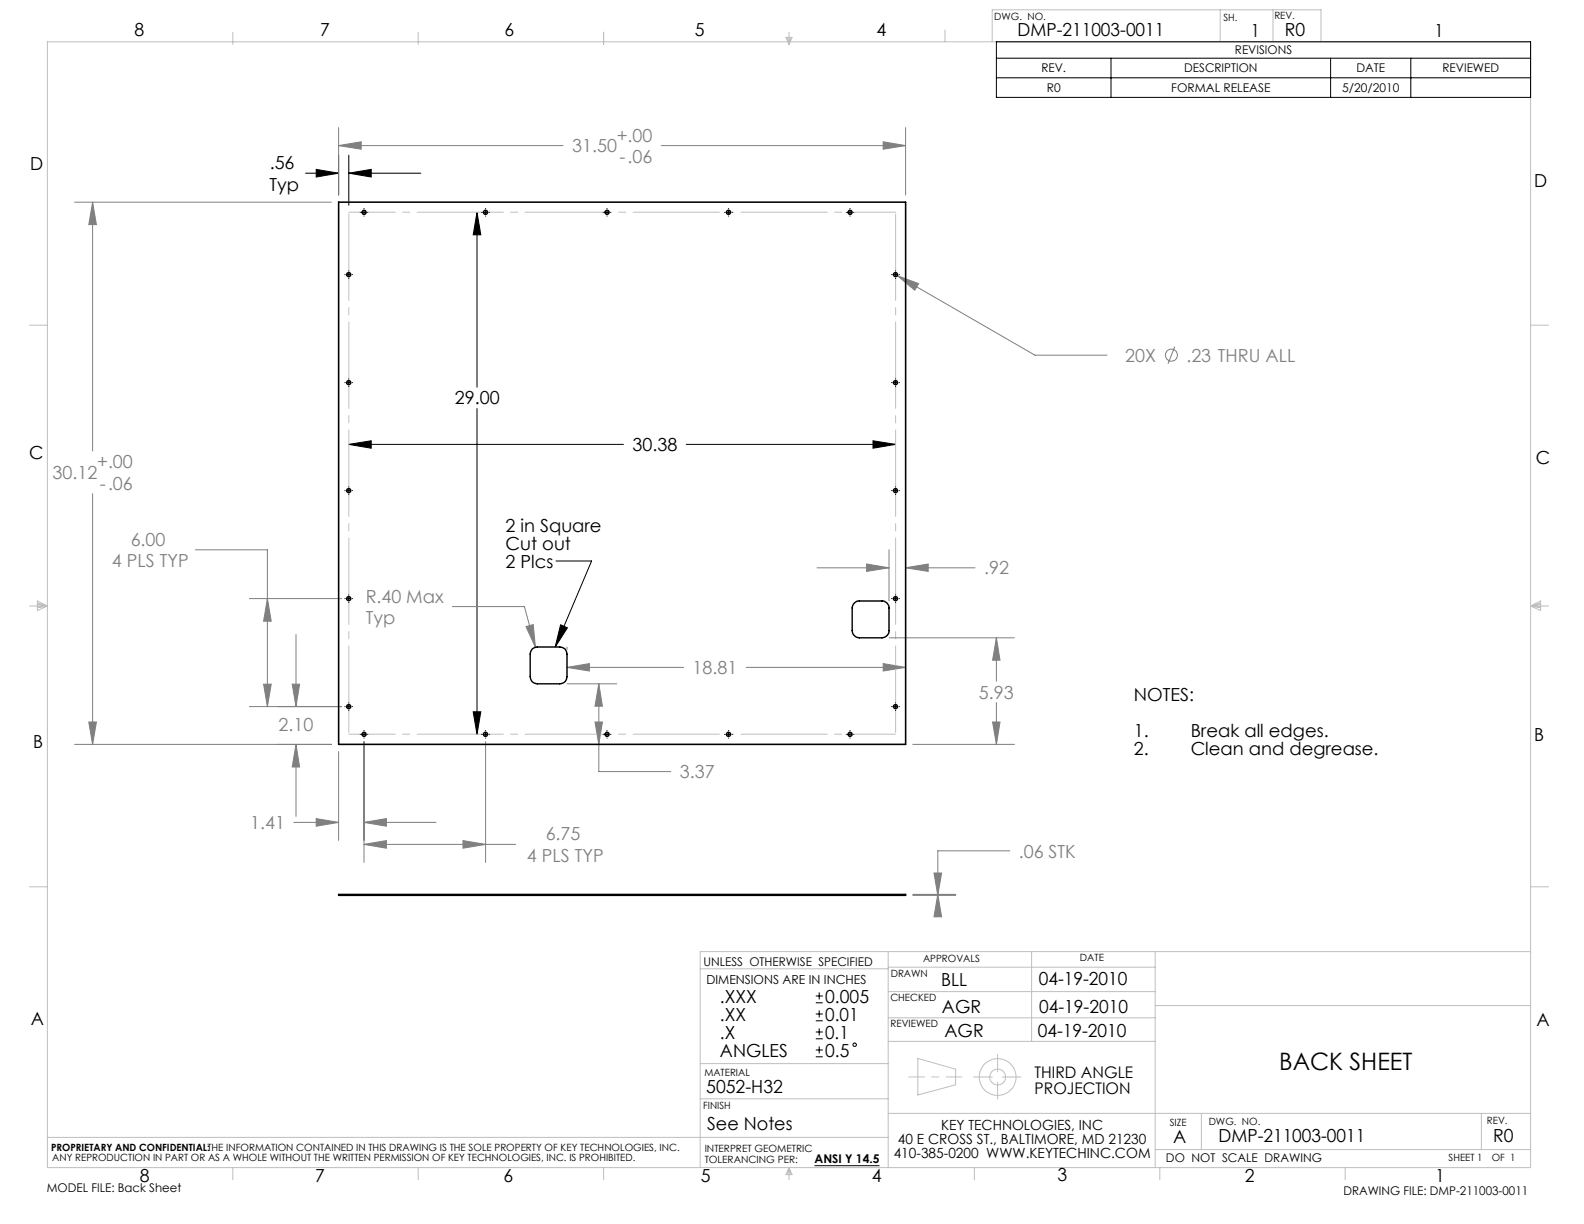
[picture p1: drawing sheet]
<svg xmlns="http://www.w3.org/2000/svg" width="279mm" height="216mm" viewBox="0 0 279 216" stroke-linecap="round" stroke-linejoin="round" font-family="sans-serif">
<g fill="none" stroke="#c0c0c0" stroke-width=".18">
<path d="M8.4 7.4h261.6v198.6h-261.6zM41.1 5.7v2.1M73.8 5.7v2.1M106.5 5.7v2.1M138.6 6.6h1.1l-.5 1.2zM138.9 6.6l.3 1.2M139.2 5.7v2.1M139.5 6.6l-.3 1.2M166.7 5.3v2.1M175 7.4v-5.7h58v5.7M215.2 1.7v5.7M224.5 1.7v5.7"/>
<path d="M5.2 57.4h3.2M270 57.4h3.2M5.2 106.9h3.2M6.6 106l1.8 .9-1.8 .8zM6.6 106.4l1.8 .5M6.6 106.6l1.8 .3M8.4 106.9l-1.8 .2M270 106.9h3.2M270 106.9l1.7 .2M270 106.9l1.7-.9v1.7zM271.7 106.6l-1.7 .3M271.7 106.4l-1.7 .5"/>
<path d="M5.2 156.4h3.2M270 156.4h3.2M123.5 170.9h33.2M156.7 167.9v38.1M156.7 179.5h47.1M156.7 174.9h47.1M156.7 170.6h47.1M182 167.9v15.8M203.8 167.9v38.1M203.8 177.4h66.2M270 167.9h-146.5v38.1M123.5 193.8h33.2"/>
<path d="M123.5 187.6h33.2M156.7 196.4h113.3M156.7 183.7h47.1M161.9 186.7l6.7 1.9v2.7l-6.7 1.8zM171.7 190h3.3M176 186v3.1M176 190.9v3M176.8 190h3.3M211.9 196.4v6.4M261.3 196.4v6.4M8.4 200.6h148.3M41.1 206v2.1"/>
<path d="M73.8 206v2.1M106.5 206v2.1M139.2 206v2.1M139.2 206l.5 1.2h-1.1zM139.2 206l-.3 1.2M139.2 206l.3 1.2M171.9 206v2.1M203.8 202.8h66.2M204.6 206v2.1M237.3 206v2.1"/>
<circle cx="176" cy="190" r="1.4"/>
<circle cx="176" cy="190" r="3.2"/>
</g>
<path d="M169.7 190h-9.4" fill="none" stroke="#c0c0c0" stroke-width=".18" stroke-dasharray="15.2 1.3 1.3 1.3" stroke-dashoffset="12.5"/>
<g fill="none" stroke="#808080" stroke-width=".18">
<path d="M13.2 35.7h45.3M16.3 35.7l.7 3.9h-1.3zM16.3 35.7v43.9M59.7 25.7l4-.7v1.3zM59.7 22.5v11.9M59.7 25.7h39.6M116.6 25.7h43.1M155.8 25l3.9 .7-3.9 .6zM159.7 22.5v11.9M158.3 48.6l3.7 1.4-.6 1.2zM158.3 48.6l24.3 14.1h12.7M207.2 61.1l-1.2 3.1"/>
<path d="M16.3 87.1v44.2M34.5 97h12.7v27.6M152.9 99.5l3.9 .7-3.9 .6zM156.8 97v9M44 105.6h16.3M47.2 105.6l.6 4h-1.3zM52.2 111.9v12.7M79.8 107h12.7l1.9 7.2M92.8 110.5l1.3-.3 .3 4zM100 117.7l4-.6v1.3zM100 114.1v.4M100 117.7h20.6"/>
<path d="M131.6 117.7h28.1M144.1 100.2h12.7M155.8 117.1l3.9 .6-3.9 .7zM156.8 112.5h22.1M159.7 100.2l4-.7v1.3zM159.7 100.2h12.3M175.8 112.5l.6 4h-1.3zM175.8 112.5v7.7M13.2 131.3h45.3M15.7 127.4h1.3l-.7 3.9zM44 124.6h16.3M46.5 120.7h1.3l-.6 3.9z"/>
<path d="M51.5 120.7h1.3l-.6 3.9zM52.2 131.3l.6 4h-1.3zM52.2 131.3v12.7M59.7 132.6v15.6M64.2 130.8v21.3M85.7 130.8v21.3M100 120.6h8.8M105 127.4h1.3l-.7 3.9zM105.6 120.6l.7 4h-1.3zM105.6 120.6v15.5h12.7M161 131.3h17.9M175.1 127.4h1.3l-.6 3.9z"/>
<path d="M175.8 123.9v7.4M51.8 145.1h7.9M55.8 144.4l3.9 .7-3.9 .6zM64.2 145.1l4-.7v1.3zM64.2 148.9l4-.6v1.3zM64.2 145.1h12.7M64.2 148.9h26.7M81.7 148.3l4 .6-4 .7zM161 157.9h7.6M161 157.8h7.6M164.7 154h1.4l-.7 3.9zM165.4 157.8l.7 3.9h-1.4z"/>
<path d="M178.1 150.1h-12.7v7.8"/>
<circle cx="206.6" cy="62.7" r="1.06"/>
</g>
<g fill="none" stroke="#000" stroke-width=".18">
<path d="M175.8 7.4h94.2v9.8h-94.2zM175.8 10.3h94.2M175.8 13.7h94.2M196 10.3v6.9M234.7 10.3v6.9M248.8 10.3v6.9M53.9 30.6h5.8M55.8 29.9l3.9 .7-3.9 .6zM59.7 27.4v7M61.5 30.6l4-.7v1.3zM61.5 27.4v8.8M61.5 30.6h12.7"/>
<path d="M63.5 37.5h.1M63.9 37.5h.6M64.2 36.8h.1M64.2 37.1v.7M64.2 38.1h.1M64.8 37.5h.1M84.1 37.5l.7 3.9h-1.3zM84.1 37.5v30.8M84.9 37.5h.1M85.3 37.5h.7M85.7 36.8h.1M85.7 37.1v.7"/>
<path d="M85.7 38.1h.1M86.3 37.5h.1M106.4 37.5h.1M106.8 37.5h.6M107.1 36.8h.1M107.1 37.1v.7M107.1 38.1h.1M107.7 37.5h.1M127.8 37.5h.1M128.2 37.5h.6M128.5 36.8h.1M128.5 37.1v.7"/>
<path d="M128.5 38.1h.1M129.2 37.5h.1M149.3 37.5h.1M149.6 37.5h.6M149.9 36.8h.1M149.9 37.1v.7M149.9 38.1h.1M150.6 37.5h.1M60.8 48.4h.1M61.2 48.4h.6M61.5 47.8h.1M61.5 48.1v.7"/>
<path d="M61.5 49.1h.1M62.2 48.4h.1M157.3 48.4h.1M157.7 48.4h.6M158 47.8h.1M158 48.1v.7M158 49.1h.1M158.6 48.4h.1M60.8 67.5h.1M61.2 67.5h.6M61.5 78.4l4-.6v1.3zM61.5 78.4h48.5"/>
<path d="M61.5 66.8v.1M61.5 67.2v.6M61.5 68.1v.1M62.2 67.5h.1M84.1 72.1v57.4M121 78.4h37M154 77.8l4 .6-4 .7zM157.3 67.5h.1M157.7 67.5h.6M158 66.8v.1M158 67.2v.6M158 68.1v.1"/>
<path d="M158.6 67.5h.1M60.8 86.5h.1M61.2 86.5h.6M61.5 85.9h.1M61.5 86.2v.7M61.5 87.2h.1M62.2 86.5h.1M98.1 99h6.3l-6.5 15.1M157.3 86.5h.1M157.7 86.5h.6M158 85.9h.1M158 86.2v.7"/>
<path d="M158 87.2h.1M158.6 86.5h.1M60.8 105.6h.1M61.2 105.6h.6M61.5 104.9v.1M61.5 105.3v.6M61.5 106.2v.1M62.2 105.6h.1M98.9 110.2l1.2 .5-2.2 3.4zM157.3 105.6h.1M157.7 105.6h.6M158 104.9v.1"/>
<path d="M158 105.3v.6M158 106.2v.1M158.6 105.6h.1M60.8 124.6h.1M61.2 124.6h.6M61.5 124h.1M61.5 124.3v.7M61.5 125.3h.1M62.2 124.6h.1M63.5 129.5h.1M63.9 129.5h.6M64.2 128.8v.1"/>
<path d="M64.2 129.2v.7M64.2 130.2h.1M64.8 129.5h.1M83.5 125.6h1.3l-.7 3.9zM84.9 129.5h.1M85.3 129.5h.7M85.7 128.8v.1M85.7 129.2v.7M85.7 130.2h.1M86.3 129.5h.1M106.4 129.5h.1M106.8 129.5h.6"/>
<path d="M107.1 128.8v.1M107.1 129.2v.7M107.1 130.2h.1M107.7 129.5h.1M127.8 129.5h.1M128.2 129.5h.6M128.5 128.8v.1M128.5 129.2v.7M128.5 130.2h.1M129.2 129.5h.1M149.3 129.5h.1M149.6 129.5h.6"/>
<path d="M149.9 128.8v.1M149.9 129.2v.7M149.9 130.2h.1M150.6 129.5h.1M157.3 124.6h.1M157.7 124.6h.6M158 124h.1M158 124.3v.7M158 125.3h.1M158.6 124.6h.1"/>
</g>
<path d="M61.5 37.4h96.5M61.5 129.5h96.5" fill="none" stroke="#c0c0c0" stroke-width=".18" stroke-dasharray="15.2 1.3 1.3 1.3" stroke-dashoffset="7"/>
<path d="M61.5 37.4v92.1M158 37.4v92.1" fill="none" stroke="#c0c0c0" stroke-width=".18" stroke-dasharray="15.2 1.3 1.3 1.3" stroke-dashoffset="-.3"/>
<path d="M59.7 35.7h100v95.6h-100z" fill="none" stroke="#808080" stroke-width=".25"/>
<path d="M61.5 78.4l4-.6v1.3zM154 77.8l4 .6-4 .7zM84.1 37.5l.7 3.9h-1.3zM83.5 125.6h1.3l-.7 3.9zM61.5 30.6l4-.7v1.3zM55.8 29.9l3.9 .7-3.9 .6z" fill="#000"/>
<path d="M59.7 25.7l4-.7v1.3zM155.8 25l3.9 .7-3.9 .6zM16.3 35.7l.7 3.9h-1.3zM15.7 127.4h1.3l-.7 3.9zM175.8 112.5l.6 4h-1.3zM175.1 127.4h1.3l-.6 3.9zM152.9 99.5l3.9 .7-3.9 .6zM159.7 100.2l4-.7v1.3zM105.6 120.6l.7 4h-1.3zM105 127.4h1.3l-.7 3.9zM100 117.7l4-.6v1.3zM155.8 117.1l3.9 .6-3.9 .7zM92.8 110.5l1.6 3.7-.3-4zM158.3 48.6l3.1 2.6 .6-1.2zM51.5 120.7h1.3l-.6 3.9zM52.2 131.3l.6 4h-1.3zM46.5 120.7h1.3l-.6 3.9zM47.2 105.6l.6 4h-1.3zM55.8 144.4l3.9 .7-3.9 .6zM64.2 145.1l4-.7v1.3zM64.2 148.9l4-.6v1.3zM81.7 148.3l4 .6-4 .7zM164.7 154h1.4l-.7 3.9zM165.4 157.8l.7 3.9h-1.4z" fill="#808080"/>
<path d="M98.9 110.2l1.2 .5-2.2 3.4z" fill="#000"/>
<g fill="none" stroke="#000" stroke-width=".25">
<path d="M59.7 35.7h100v95.6h-100zM93.9 114.5l.9-.4h3.9a1.21 1.21 0 0 1 1.3 1.3v3.9a1.21 1.21 0 0 1-1.3 1.3h-3.9a1.21 1.21 0 0 1-1.3-1.3v-3.9zM150.7 106.4l.6-.4h4.3a1.21 1.21 0 0 1 1.2 1.2v4a1.26 1.26 0 0 1-1.2 1.3h-4a1.33 1.33 0 0 1-1.3-1.3v-4zM59.7 157.8h100v.1h-100z"/>
<circle cx="64.2" cy="37.5" r=".36"/>
<circle cx="85.6" cy="37.5" r=".37"/>
<circle cx="107.1" cy="37.5" r=".36"/>
<circle cx="128.5" cy="37.5" r=".37"/>
<circle cx="149.9" cy="37.5" r=".36"/>
<circle cx="61.5" cy="48.4" r=".37"/>
<circle cx="158" cy="48.4" r=".37"/>
<circle cx="61.5" cy="67.5" r=".37"/>
<circle cx="158" cy="67.5" r=".37"/>
<circle cx="61.5" cy="86.5" r=".37"/>
<circle cx="158" cy="86.5" r=".37"/>
<circle cx="61.5" cy="105.6" r=".37"/>
<circle cx="158" cy="105.6" r=".37"/>
<circle cx="61.5" cy="124.6" r=".37"/>
<circle cx="64.2" cy="129.5" r=".36"/>
<circle cx="85.6" cy="129.5" r=".37"/>
<circle cx="107.1" cy="129.5" r=".36"/>
<circle cx="128.5" cy="129.5" r=".37"/>
<circle cx="149.9" cy="129.5" r=".36"/>
<circle cx="158" cy="124.6" r=".37"/>
</g>
<g fill="none" stroke="#000" stroke-width=".18">
<path d="M143.9 176.9h1.2M143.9 175.7h1.2M143.9 178.9h1.2M144.5 175v1.3M144.5 178.2v1.3M143.9 180.1h1.2M143.9 183.2h1.2M143.9 182h1.2M143.9 186.4h1.2M143.9 185.2h1.2M144.5 181.4v1.2M144.5 184.6v1.2"/>
<path d="M143.7 205.6h11.4"/>
<circle cx="150.8" cy="184.3" r=".31"/>
</g>
<text font-size="4.2" x="225.6" y="188.7">BACK SHEET</text>
<g font-size="3.2">
<text x="23.7" y="6.3">8</text>
<text x="56.5" y="6.4">7</text>
<text x="89" y="6.4">6</text>
<text x="122.6" y="6.4">5</text>
<text x="154.6" y="6.3">4</text>
<text x="179.5" y="6.4">DMP-211003-0011</text>
<text x="220.6" y="6.5">1</text>
<text x="226.6" y="6.4">R0</text>
<text x="253" y="6.6">1</text>
<text x="47.6" y="29.8">.56</text>
<text x="5.3" y="30">D</text>
<text x="47.6" y="33.6">Typ</text>
<text x="270.6" y="32.9">D</text>
<text x="80.2" y="71.3">29.00</text>
<text x="5.2" y="81">C</text>
<text x="111.6" y="79.6">30.38</text>
<text x="270.9" y="81.9">C</text>
<text x="89.2" y="93.8">2 in Square</text>
<text x="89.2" y="97">Cut out</text>
<text x="89.2" y="100.1">2 Plcs</text>
<text x="200" y="123.7">NOTES:</text>
<text x="5.8" y="132">B</text>
<text x="200" y="130.1">1.</text>
<text x="210" y="130.1">Break all edges.</text>
<text x="270.6" y="130.7">B</text>
<text x="200" y="133.2">2.</text>
<text x="210" y="133.2">Clean and degrease.</text>
<text x="166" y="173.9">BLL</text>
<text x="183.2" y="173.8">04-19-2010</text>
<text x="127" y="176.9">.XXX</text>
<text x="145.6" y="176.9">0.005</text>
<text x="166.2" y="178.8">AGR</text>
<text x="183.3" y="178.6">04-19-2010</text>
<text x="5.4" y="180.9">A</text>
<text x="127" y="180.1">.XX</text>
<text x="127" y="183.2">.X</text>
<text x="145.6" y="180">0.01</text>
<text x="145.6" y="183.2">0.1</text>
<text x="166.6" y="182.9">AGR</text>
<text x="183" y="183">04-19-2010</text>
<text x="271" y="181">A</text>
<text x="127" y="186.4">ANGLES</text>
<text x="145.6" y="186.4">0.5</text>
<text x="124.6" y="192.8">5052-H32</text>
<text x="124.7" y="199.4">See Notes</text>
<text x="207" y="201.6">A</text>
<text x="214.9" y="201.5">DMP-211003-0011</text>
<text x="263.4" y="201.4">R0</text>
<text x="24.7" y="208.4">8</text>
<text x="55.6" y="208.5">7</text>
<text x="88.8" y="208.4">6</text>
<text x="123.6" y="208.4">5</text>
<text x="153.8" y="208.4">4</text>
<text x="186.6" y="208.3">3</text>
<text x="219.6" y="208.4">2</text>
<text x="253.2" y="208.5">1</text>
</g>
<g font-size="3.2" fill="#808080">
<text x="100.9" y="26.8">31.50</text>
<text x="108.8" y="25">+.00</text>
<text x="109.2" y="28.7">-.06</text>
<text x="198.5" y="63.8">20X</text>
<text x="209.3" y="63.8">.23 THRU ALL</text>
<text x="17.2" y="82.6">+.00</text>
<text x="9.3" y="84.5">30.12</text>
<text x="17.6" y="86.4">-.06</text>
<text x="19.7" y="100">4 PLS TYP</text>
<text x="23" y="96.3">6.00</text>
<text x="173.6" y="101.3">.92</text>
<text x="64.5" y="106.3">R.40 Max</text>
<text x="64.5" y="110.1">Typ</text>
<text x="122.2" y="118.9">18.81</text>
<text x="172.7" y="123.2">5.93</text>
<text x="49.1" y="128.9">2.10</text>
<text x="119.9" y="137.3">3.37</text>
<text x="44.1" y="146.2">1.41</text>
<text x="96.3" y="148.2">6.75</text>
<text x="92.9" y="152">4 PLS TYP</text>
<text x="179.7" y="151.3">.06 STK</text>
</g>
<g font-size="2.8">
<text x="182.5" y="190.1">THIRD ANGLE</text>
<text x="182.5" y="192.9">PROJECTION</text>
</g>
<g font-size="2.5">
<text x="158.4" y="201.9">40 E CROSS ST., BALTIMORE, MD 21230</text>
<text x="166" y="199.4">KEY TECHNOLOGIES, INC</text>
<text x="157.6" y="204.3">410-385-0200 WWW.KEYTECHINC.COM</text>
</g>
<text font-size="2.2" x="124.6" y="173.7">DIMENSIONS ARE IN INCHES</text>
<g font-size="2.1">
<text x="217.8" y="9.6">REVISIONS</text>
<text x="183.7" y="12.8">REV.</text>
<text x="184.7" y="16.2">R0</text>
<text x="206.6" y="16.2">FORMAL RELEASE</text>
<text x="208.9" y="12.8">DESCRIPTION</text>
<text x="236.8" y="16.2">5/20/2010</text>
<text x="239.3" y="12.8">DATE</text>
<text x="254.4" y="12.8">REVIEWED</text>
<text x="124.1" y="170.3">UNLESS OTHERWISE SPECIFIED</text>
<text x="143.7" y="205.2">ANSI Y 14.5</text>
<text x="205.7" y="205">DO NOT SCALE DRAWING</text>
<text x="8.2" y="210.3">MODEL FILE: Back Sheet</text>
<text x="237" y="210.7">DRAWING FILE: DMP-211003-0011</text>
</g>
<g font-size="1.8">
<text x="175.4" y="3.5">DWG. NO.</text>
<text x="215.8" y="3.6">SH.</text>
<text x="224.8" y="3.3">REV.</text>
<text x="157.1" y="172.3">DRAWN</text>
<text x="162.8" y="169.7">APPROVALS</text>
<text x="190.5" y="169.5">DATE</text>
<text x="157.1" y="176.6">CHECKED</text>
<text x="157.1" y="181.2">REVIEWED</text>
<text x="124.2" y="189.8">MATERIAL</text>
<text x="124.1" y="195.6">FINISH</text>
<text x="9" y="203">PROPRIETARY AND CONFIDENTIAL:THE INFORMATION CONTAINED IN THIS DRAWING IS THE SOLE PROPERTY OF KEY TECHNOLOGIES, INC.</text>
<text x="124.3" y="203.1">INTERPRET GEOMETRIC</text>
<text x="206.3" y="198.5">SIZE</text>
<text x="213.2" y="198.5">DWG. NO.</text>
<text x="262.3" y="198.2">REV.</text>
<text x="9.2" y="204.8">ANY REPRODUCTION IN PART OR AS A WHOLE WITHOUT THE WRITTEN PERMISSION OF KEY TECHNOLOGIES, INC. IS PROHIBITED.</text>
<text x="124.3" y="205.2">TOLERANCING PER:</text>
<text x="255.5" y="204.8">SHEET 1</text>
<text x="263.1" y="204.8">OF 1</text>
</g>
</svg>
